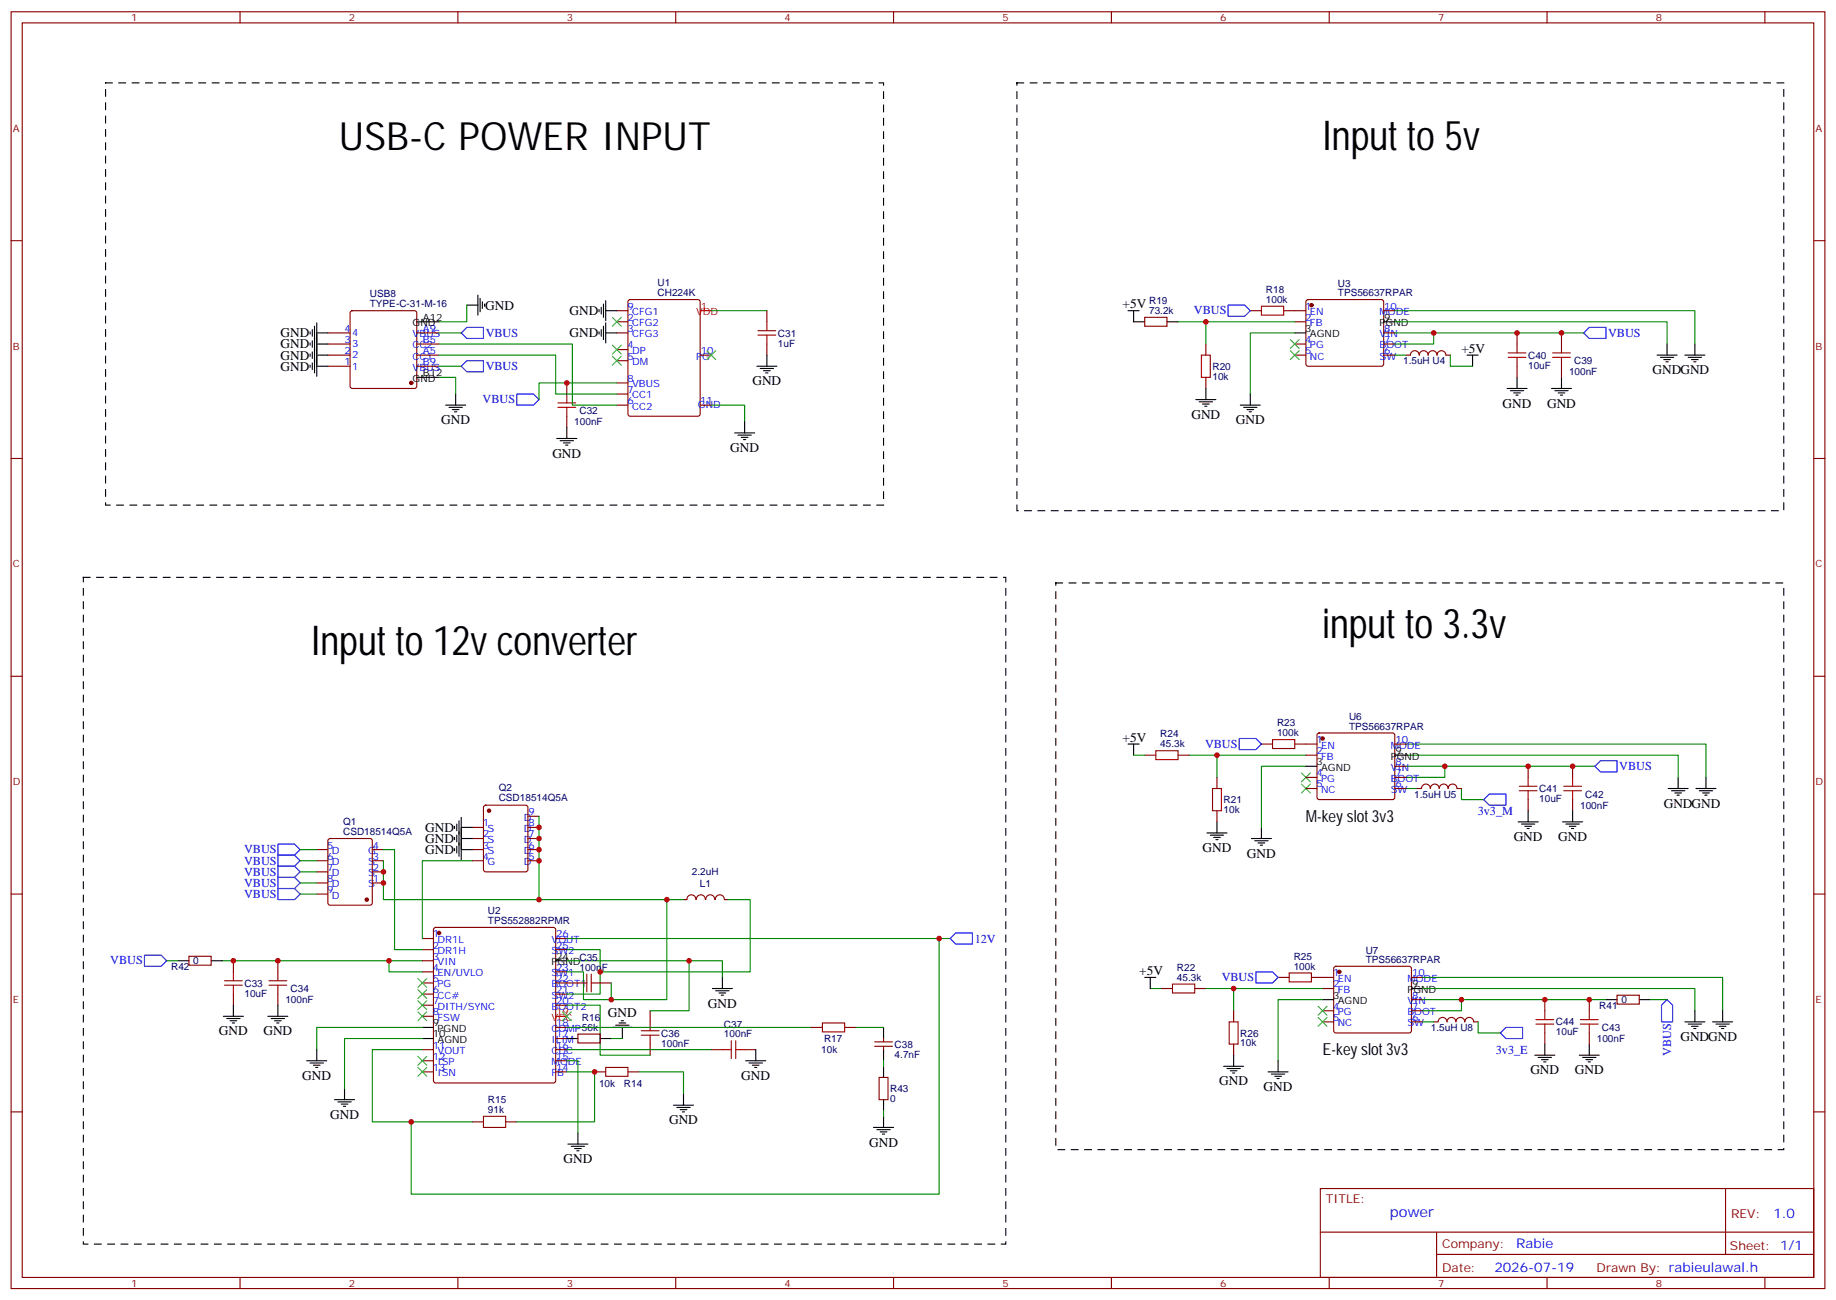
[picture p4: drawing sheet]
<svg xmlns="http://www.w3.org/2000/svg" width="583mm" height="413mm" viewBox="0 0 583 413" stroke-linecap="round" stroke-linejoin="round" font-family="sans-serif">
<g fill="none" stroke="#870000" stroke-width=".35">
<path d="M3.5 3.7h575.8v405.4h-575.8zM7.1 7.3h568.6v398.3h-568.6zM76.2 3.7v3.6M145.3 3.7v3.6M214.5 3.7v3.6M283.6 3.7v3.6M352.8 3.7v3.6M421.9 3.7v3.6M491.1 3.7v3.6M560.2 3.7v3.6M3.5 76.4h3.6M575.7 76.4h3.6"/>
<path d="M111.4 98.8l.4-.2h19.8l.5 .2 .2 .5v23.3l-.2 .5-.5 .2h-19.8l-.5-.2-.2-.5v-23.3zM195.8 98.6h3.5M199.6 95.3l.4-.2h21.5l.7 .4v35.9l-.4 .7-21.8 .1-.6-.5-.1-35.9zM243.4 98.6v3.6M396.9 98.6h3.5M407.5 98.6h7M414.7 95.3l.5-.2h23.3l.5 .2 .2 .5v19.8l-.2 .5-.5 .2h-23.3l-.5-.3-.2-.4v-19.8zM439.2 98.6h3.5M104.1 105.7h7M104.1 112.7h7M104.1 109.2h7M104.1 116.3h7"/>
<path d="M132.3 105.7h7M132.3 112.7h7M132.3 109.2h7M132.3 116.3h7M195.8 102.2h3.5M195.8 105.7h3.5M195.8 111h3.5M195.8 114.5h3.5M222.2 112.7h3.6M243.4 109.2v3.5M363.4 100.8h7v2.8h-7zM382.8 109.2v3.5"/>
<path d="M382.8 119.8v3.5M411 102.2h3.5M411 112.7h3.5M411 109.2h3.5M439.2 105.7h3.5M439.2 112.7h3.5M439.2 109.2h3.5M446.3 112.7h1.4a1.41 1.41 0 0 1 1.4-1.4 1.41 1.41 0 0 1 1.4 1.5 1.41 1.41 0 0 1 1.4-1.5 1.41 1.41 0 0 1 1.4 1.5 1.41 1.41 0 0 1 1.4-1.5 1.41 1.41 0 0 1 1.4 1.5 1.41 1.41 0 0 1 1.5-1.5 1.41 1.41 0 0 1 1.4 1.5l1.4-.1M481.5 105.7v3.5M481.5 116.3v3.5M495.7 105.7v3.5M495.7 116.3v3.5"/>
<path d="M179.9 121.6v3.5M179.9 132.2v3.5M195.8 128.6h3.5M195.8 125.1h3.5M195.8 121.6h3.5M222.2 128.6h3.6M3.5 145.6h3.6M575.7 145.6h3.6M3.5 214.7h3.6M575.7 214.7h3.6M363.4 239.7h3.5M373.9 239.7h3.6"/>
<path d="M400.4 236.2h3.5M411 236.2h7M414.5 239.7h3.5M418.3 232.9l.4-.2h23.3l.5 .2 .2 .5v19.8l-.2 .5-.5 .2h-23.3l-.5-.3-.2-.4v-19.8zM442.7 236.2h3.6M153.7 255.8l.5-.2h12.7l.6 .5 .1 20-.5 .6-12.9 .1-.7-.5v-20zM167.6 259.2h3.5M386.3 246.8v3.5M386.3 257.4v3.5M414.5 250.3h3.5M414.5 246.8h3.5M442.7 250.3h3.6"/>
<path d="M442.7 246.8h3.6M442.7 243.3h3.6M449.8 250.3h1.4M451.2 250.3a1.41 1.41 0 0 1 1.4-1.4 1.41 1.41 0 0 1 1.4 1.4M454 250.3a1.41 1.41 0 0 1 1.4-1.4 1.41 1.41 0 0 1 1.4 1.4M456.8 250.3a1.41 1.41 0 0 1 1.5-1.4 1.41 1.41 0 0 1 1.4 1.4M459.7 250.3a1.41 1.41 0 0 1 1.4-1.4 1.41 1.41 0 0 1 1.4 1.4h1.4M485.1 243.3v3.5M485.1 253.9v3.5M499.2 243.3v3.5M499.2 253.9v3.5M100.5 276.8h3.6"/>
<path d="M100.5 273.3h3.6M100.5 269.7h3.6M104.3 266.4l.5-.2h12.7l.6 .4 .1 20.1-.5 .6-12.9 .1-.7-.5v-20zM118.2 276.8h3.5M118.2 273.3h3.5M118.2 269.7h3.5M149.9 273.3h3.6M149.9 269.7h3.6M149.9 262.7h3.6M149.9 266.2h3.6M167.6 273.3h3.5M167.6 269.7h3.5"/>
<path d="M167.6 262.7h3.5M167.6 266.2h3.5M3.5 283.8h3.6M100.5 283.8h3.6M100.5 280.3h3.6M118.2 280.3h3.5M134.1 298h3.5M137.8 294.6l.5-.2h37.4l.5 .2 .2 .5v48l-.2 .5-.5 .2h-37.4l-.5-.2-.2-.5v-48zM176.4 298h3.5M217 285.6h1M218.1 285.6a1.41 1.41 0 0 1 1.4-1.5 1.41 1.41 0 0 1 1.4 1.5M221.1 285.6a1.41 1.41 0 0 1 1.4-1.5 1.41 1.41 0 0 1 1.4 1.5"/>
<path d="M224 285.6a1.41 1.41 0 0 1 1.4-1.5 1.41 1.41 0 0 1 1.4 1.5M227.1 285.6a1.41 1.41 0 0 1 1.4-1.5 1.41 1.41 0 0 1 1.4 1.5M230 285.6h1.1M575.7 283.8h3.6M60 303.6h7v2.8h-7zM74.1 305v3.5M74.1 315.6v3.5M88.2 305v3.5M88.2 315.6v3.5M134.1 301.5h3.5M134.1 305h3.5M134.1 308.5h3.5"/>
<path d="M134.1 312.1h3.5M134.1 315.6h3.5M134.1 319.1h3.5M176.4 301.5h3.5M176.4 308.5h3.5M176.4 312.1h7M176.4 315.6h3.5M176.4 319.1h3.5M190.5 312.1h3.5M368.7 313.8h3.5M379.2 313.8h3.6M405.7 310.3h3.5"/>
<path d="M416.3 310.3h7M419.8 313.8h3.5M423.6 307l.4-.2h23.3l.5 .2 .2 .5v19.7l-.2 .5-.5 .2h-23.3l-.5-.2-.2-.5v-19.7zM448 310.3h3.6M448 317.4h3.6M490.4 317.4v3.5M504.5 317.4v3.5M513.3 315.9h7v2.9h-7zM134.1 322.7h3.5M134.1 333.2h3.5M134.1 336.8h3.5M176.4 333.2h3.5"/>
<path d="M176.4 336.8h3.5M176.4 329.7h3.5M176.4 326.2h3.5M183.4 328.3h7.1v2.8h-7.1zM206.4 320.9v3.5M206.4 331.5v3.5M225.8 333.2h3.5M236.4 333.2h3.5M257.5 326.2h3.6M268.1 326.2h3.5M277.6 332.2h5.7M277.6 330.8h5.7"/>
<path d="M280.5 329.7v1.1M280.5 332.2v1M391.6 320.9v3.5M391.6 331.5v3.5M419.8 320.9h3.5M419.8 324.4h3.5M448 320.9h3.6M448 324.4h3.6M455.1 324.4h1.4a1.41 1.41 0 0 1 1.4-1.4 1.41 1.41 0 0 1 1.4 1.4 1.41 1.41 0 0 1 1.4-1.4 1.41 1.41 0 0 1 1.4 1.4 1.41 1.41 0 0 1 1.5-1.4 1.41 1.41 0 0 1 1.4 1.4 1.41 1.41 0 0 1 1.4-1.4 1.41 1.41 0 0 1 1.4 1.4h1.4M490.4 327.9v3.6M504.5 327.9v3.6M3.5 353h3.6"/>
<path d="M134.1 340.3h3.5M149.9 356.2h3.6M160.5 356.2h3.5M176.4 340.3h3.5M188.7 340.3h3.6M199.3 340.3h3.5M279 342.1h2.9v7h-2.9zM575.7 353h3.6M419.1 377.3h156.6v28.3h-156.6zM547.7 377.4v20.8M419.1 391.2h156.5M456 398.2h119.6"/>
<path d="M456 391.2v14.1M76.2 405.6v3.5M145.3 405.6v3.5M214.5 405.6v3.5M283.6 405.6v3.5M352.8 405.6v3.5M421.9 405.6v3.5M491.1 405.6v3.5M560.2 405.6v3.5"/>
</g>
<path d="M222.2 98.6h3.6M176.4 322.7h3.5" fill="none" stroke="#f00" stroke-width=".35"/>
<g fill="none" stroke="#00f" stroke-width=".35">
<path d="M389.8 96.9h5.3l1.8 1.7-1.8 1.8h-5.3zM146.4 116.3l1.8-1.8h5.3v3.5h-5.3zM148.2 103.9h5.3v3.6h-5.3l-1.8-1.8zM504.5 103.9h5.3v3.6h-5.3l-1.8-1.8zM164 125.1h5.3l1.8 1.8-1.8 1.7h-5.3zM393.3 234.5h5.3l1.8 1.7-1.8 1.8h-5.3zM471 253.9l1.7-1.8h5.3v3.5h-5.3zM506.2 243.3l1.8-1.8h5.3v3.5h-5.3zM88.2 278.6h5.3l1.7 1.7-1.7 1.8h-5.3zM88.2 275h5.3l1.7 1.8-1.7 1.8h-5.3zM88.2 271.5h5.3l1.7 1.8-1.7 1.7h-5.3zM88.2 268h5.3l1.7 1.7-1.7 1.8h-5.3z"/>
<path d="M88.2 282.1h5.3l1.7 1.7-1.7 1.8h-5.3zM301.6 298l1.8-1.8h5.3v3.5h-5.3zM45.9 303.2h5.3l1.7 1.8-1.7 1.8h-5.3zM398.6 308.5h5.3l1.8 1.8-1.8 1.8h-5.3zM529.2 317.4l1.7 1.7v5.3h-3.5v-5.3zM476.2 327.9l1.8-1.7h5.3v3.5h-5.3z"/>
</g>
<g fill="none" stroke="#008700" stroke-width=".35">
<path d="M148.2 96.9v5.3h-8.9M225.8 98.6h17.6M442.7 98.6h95.3v10.6M139.3 112.7h37.1v12.4h19.4M139.3 109.2h42.4v19.4h14.1M139.3 119.8h5.3v5.3M139.3 105.7h7.1M139.3 116.3h7.1M373.9 102.2h37.1M382.8 102.2v7M411 105.7h-14.1v19.4M442.7 102.2h86.5v7"/>
<path d="M442.7 105.7h60M442.7 112.7h3.6M455.1 105.7v3.5h-12.4M460.4 112.7v3.6h7M195.8 121.6h-24.7v5.3M225.8 128.6h10.6v5.3M359.8 239.7h3.6M377.5 239.7h37M386.3 239.7v7.1M446.3 236.2h95.2v10.6M446.3 239.7h86.4v7.1M171.1 259.2v26.4h-49.4v-12.3"/>
<path d="M414.5 243.3h-14.1v19.4M446.3 250.3h3.5M446.3 243.3h59.9M458.6 243.3v3.5h-12.3M463.9 250.3v3.6h7.1M95.2 276.8h5.3M95.2 273.3h5.3M95.2 269.7h5.3M121.7 269.7h3.5v31.8h8.9M149.9 273.3h-15.8v24.7M95.2 283.8h5.3M95.2 280.3h5.3"/>
<path d="M171.1 285.6h45.9M179.9 298h121.7M211.7 285.6v31.8h-26.5v-8.9h-5.3M231.1 285.6h7v22.9h-47.6M298.1 298v81.1h-167.6v-22.9M52.9 305h3.5M70.6 305h63.5M123.5 305v3.5h10.6M179.9 305h49.4v5.3M179.9 301.5h10.6v14.1h-10.6M179.9 319.1h10.6v15.9h15.9M194 312.1v5.3"/>
<path d="M218.7 305v15.9h-12.3M365.1 313.8h3.6M382.8 313.8h37M391.6 313.8v7.1M419.8 317.4h-14.1v19.4M451.6 313.8h86.4v7.1M451.6 310.3h95.2v10.6M451.6 317.4h58.2M463.9 317.4v3.5h-12.3M523.9 317.4h5.3M134.1 326.2h-33.6v7M134.1 329.7h-24.7v15.9"/>
<path d="M134.1 333.2h-15.9v23h31.7M179.9 336.8h3.5v22.9M179.9 333.2h45.9M179.9 326.2h77.6M194 329.7h3.6M271.6 326.2h8.9M280.5 336.8v1.7M451.6 324.4h3.5M469.2 324.4v3.5h7M179.9 340.3h8.8v15.9h-24.7M202.8 340.3h14.2v7M280.5 352.6v1.8"/>
</g>
<g fill="none" stroke="#000" stroke-width=".35">
<path d="M148.2 96.9h3.5M151.7 93.7v6.3M152.4 94.8v4.2M153.1 95.8v2.1M153.8 96.5v.7M190.1 98.3v.7M190.9 97.6v2.1M191.6 96.5v4.3M192.3 98.6h3.5M192.3 95.5v6.3M358.1 98.6h3.5M359.8 98.6v3.6h3.6"/>
<path d="M98.4 105.3v.7M98.4 108.9v.7M98.4 112.4v.7M98.4 115.9v.7M99.1 104.6v2.2M99.1 108.2v2.1M99.1 111.7v2.1M99.1 115.2v2.1M99.8 103.6v14.8M100.5 105.7h3.6M100.5 116.3h3.6M100.5 102.5v17"/>
<path d="M100.5 112.7h3.6M100.5 109.2h3.6M132.3 102.2h7M132.3 119.8h7M190.1 105.3v.7M190.9 104.6v2.2M191.6 103.6v4.2M192.3 102.5v6.4M192.3 105.7h3.5M240.2 116.3h6.4M241.3 117h4.2M242.4 117.7h2.1"/>
<path d="M243.1 118.4h.7M243.4 112.7v3.6M370.4 102.2h3.5M411 105.7h3.5M439.2 102.2h3.5M465.7 112.7h3.5M467.4 112.7v3.6M481.5 119.8v3.5M495.7 119.8v3.5M526 112.7h6.3M527 113.5h4.3M528.1 114.2h2.1"/>
<path d="M528.8 114.9h.7M529.2 109.2v3.5M534.8 112.7h6.4M535.9 113.5h4.2M536.9 114.2h2.1M537.6 114.9h.7M538 109.2v3.5M141.5 128.6h6.3M142.5 129.3h4.3M143.6 130h2.1M144.3 130.7h.7M144.6 125.1v3.5"/>
<path d="M176.7 139.2h6.4M177.8 139.9h4.2M179.9 135.7v3.5M233.2 137.4h6.3M234.2 138.1h4.3M235.3 138.9h2.1M236 139.6h.7M236.4 133.9v3.5M379.6 126.9h6.3M380.6 127.6h4.3M381.7 128.3h2.1M382.4 129h.7"/>
<path d="M382.8 123.3v3.6M393.7 128.6h6.3M394.8 129.3h4.2M395.8 130h2.1M396.5 130.7h.7M396.9 125.1v3.5M478.4 123.3h6.3M479.4 124h4.3M480.5 124.7h2.1M481.2 125.4h.7M492.5 123.3h6.3M493.5 124h4.3"/>
<path d="M494.6 124.7h2.1M495.3 125.4h.7M178.9 140.6h2.1M179.6 141.3h.7M358.1 236.2h3.5M359.8 236.2v3.5M442.7 239.7h3.6M146.4 259.5v13.4M414.5 243.3h3.5M485.1 257.4v3.5M499.2 257.4v3.5M529.5 250.3h6.4"/>
<path d="M530.6 251h4.2M531.6 251.7h2.2M532.3 252.4h.7M532.7 246.8v3.5M538.3 250.3h6.4M539.4 251h4.2M540.5 251.7h2.1M541.2 252.4h.7M541.5 246.8v3.5M144.3 262.3v.7M144.3 265.9v.7M144.3 269.4v.7"/>
<path d="M145 261.6v2.1M145 265.1v2.2M145 268.7v2.1M145.7 260.6v11.3M146.4 269.7h3.5M146.4 266.2h3.5M146.4 262.7h3.5M383.1 264.4h6.4M384.2 265.1h4.2M385.2 265.9h2.1M385.9 266.6h.7M386.3 260.9v3.5"/>
<path d="M397.2 266.2h6.4M398.3 266.9h4.2M399.3 267.6h2.2M400 268.3h.8M400.4 262.7v3.5M481.9 260.9h6.3M483 261.6h4.2M484 262.3h2.1M484.7 263h.7M496 260.9h6.4M497.1 261.6h4.2M498.1 262.3h2.1"/>
<path d="M498.8 263h.7M56.4 305h3.6M67 305h3.6M74.1 319.1v3.6M88.2 319.1v3.6M176.4 305h3.5M226.1 313.8h6.4M227.2 314.5h4.2M228.2 315.2h2.2M229 315.9h.7M229.3 310.3v3.5M363.4 310.3h3.5"/>
<path d="M365.1 310.3v3.5M419.8 317.4h3.5M448 313.8h3.6M509.8 317.4h3.5M520.3 317.4h3.6M70.9 322.7h6.4M72 323.4h4.2M73 324.1h2.1M73.7 324.8h.7M85 322.7h6.4M86.1 323.4h4.2M87.1 324.1h2.2"/>
<path d="M87.8 324.8h.7M97.4 336.8h6.3M98.4 337.5h4.3M99.5 338.2h2.1M100.2 338.9h.7M100.5 333.2v3.6M134.1 326.2h3.5M134.1 329.7h3.5M179.9 329.7h3.5M190.5 329.7h3.5M194.4 326.2h6.3M195.4 325.5h4.3"/>
<path d="M196.5 324.8h2.1M197.2 324.1h.7M197.6 326.2v3.5M236.7 336.8h6.4M237.8 337.5h4.2M238.8 338.2h2.1M239.5 338.9h.7M239.9 333.2v3.6M280.5 326.2v3.5M280.5 333.2v3.6M280.5 338.5v3.6M388.4 338.5h6.4"/>
<path d="M389.5 339.2h4.2M390.5 339.9h2.1M391.6 335v3.5M405.7 336.8v3.5M487.2 335h6.3M488.2 335.7h4.3M489.3 336.4h2.1M490 337.1h.7M490.4 331.5v3.5M501.3 335h6.3M502.4 335.7h4.2M503.4 336.4h2.1"/>
<path d="M504.1 337.1h.7M504.5 331.5v3.5M534.8 324.4h6.4M535.9 325.1h4.2M536.9 325.8h2.1M537.6 326.5h.7M538 320.9v3.5M543.6 324.4h6.4M544.7 325.1h4.2M545.7 325.8h2.2M546.5 326.5h.7M546.8 320.9v3.5"/>
<path d="M106.2 349.1h6.3M107.2 349.8h4.3M108.3 350.5h2.1M109 351.2h.7M109.4 345.6v3.5M183.4 359.7v3.5M213.8 350.9h6.3M214.8 351.6h4.3M215.9 352.3h2.1M216.6 353h.7M217 347.3v3.6M277.3 357.9h6.3"/>
<path d="M278.3 358.6h4.3M279.4 359.3h2.1M280.5 349.1v3.5M280.5 354.4v3.5M391.2 340.6h.7M402.5 340.3h6.4M403.6 341h4.2M404.6 341.7h2.2M405.3 342.4h.7M180.3 363.2h6.3M181.3 363.9h4.3M182.4 364.6h2.1"/>
<path d="M183.1 365.3h.7M280.1 360h.7"/>
</g>
<g fill="none" stroke="#3c3" stroke-width=".35">
<path d="M194.4 100.8l2.8 2.8M194.4 109.6l2.8 2.8M194.4 113.1l2.8 2.8M197.2 100.8l-2.8 2.8M197.2 109.6l-2.8 2.8M197.2 113.1l-2.8 2.8M224.4 111.3l2.8 2.9M227.2 111.3l-2.8 2.9M409.6 111.3l2.8 2.9M409.6 107.8l2.8 2.8M412.4 111.3l-2.8 2.9M412.4 107.8l-2.8 2.8"/>
<path d="M413.1 245.4l2.8 2.8M413.1 248.9l2.8 2.8M415.9 245.4l-2.8 2.8M415.9 248.9l-2.8 2.8M132.6 310.7l2.9 2.8M132.6 314.2l2.9 2.8M132.6 317.7l2.9 2.8M135.5 310.7l-2.9 2.8M135.5 314.2l-2.9 2.8M135.5 317.7l-2.9 2.8M418.4 319.5l2.8 2.8M421.2 319.5l-2.8 2.8"/>
<path d="M132.6 335.4l2.9 2.8M132.6 338.9l2.9 2.8M132.6 321.2l2.9 2.9M135.5 335.4l-2.9 2.8M135.5 338.9l-2.9 2.8M135.5 321.2l-2.9 2.9M178.5 321.2l2.8 2.9M181.3 321.2l-2.8 2.9M418.4 323l2.8 2.8M421.2 323l-2.8 2.8"/>
</g>
<g fill="none" stroke="#a10000" stroke-width=".35">
<path d="M400.4 97.2h7.1v2.8h-7.1zM240.6 106.4h5.6M240.6 105h5.6M243.4 102.2v2.8M243.4 106.4v2.8M381.4 112.7h2.8v7.1h-2.8zM478.7 113.5h5.7M478.7 112h5.7M481.5 109.2v2.8M481.5 113.5v2.8M492.8 113.5h5.7M492.8 112h5.7"/>
<path d="M495.7 109.2v2.8M495.7 113.5v2.8M177.1 129.3h5.6M177.1 127.9h5.6M179.9 125.1v2.8M179.9 129.3v2.9M366.9 238.3h7v2.9h-7zM403.9 234.8h7.1v2.8h-7.1zM384.9 250.3h2.8v7.1h-2.8zM482.2 251h5.7M482.2 249.6h5.7M485.1 246.8v2.8"/>
<path d="M485.1 251v2.9M496.4 251h5.6M496.4 249.6h5.6M499.2 246.8v2.8M499.2 251v2.9M71.3 312.8h5.6M71.3 311.4h5.6M74.1 308.5v2.9M74.1 312.8v2.8M85.4 312.8h5.6M85.4 311.4h5.6M88.2 308.5v2.9"/>
<path d="M88.2 312.8v2.8M183.4 312.1h2.9M186.3 309.2v5.7M187.7 309.2v5.7M187.7 312.1h2.8M372.2 312.4h7v2.8h-7zM409.2 308.9h7.1v2.8h-7.1zM192.3 338.9h7v2.8h-7zM203.6 327.2h5.6M203.6 328.6h5.6M206.4 324.4v2.8M206.4 328.6v2.9"/>
<path d="M229.3 333.2h2.8M232.1 330.4v5.7M233.5 330.4v5.7M233.5 333.2h2.9M261.1 324.8h7v2.8h-7zM390.2 324.4h2.8v7.1h-2.8zM487.5 325.1h5.7M487.5 323.7h5.7M490.4 320.9v2.8M490.4 325.1v2.8M501.6 325.1h5.7M501.6 323.7h5.7"/>
<path d="M504.5 320.9v2.8M504.5 325.1v2.8M153.5 354.4h7v3.5h-7z"/>
</g>
<path d="M33.5 26.3h247v134.1h-247zM322.8 26.3h243.4v135.8h-243.4zM26.5 183.3h292.8v211.7h-292.8zM335.1 185.1h231.1v179.9h-231.1z" fill="none" stroke="#000" stroke-width=".35" stroke-dasharray="2.1 2.1"/>
<g fill="#870000" stroke="#870000" stroke-width=".35">
<circle cx="139.3" cy="296.2" r=".53"/>
<circle cx="116.4" cy="285.6" r=".53"/>
<circle cx="155.2" cy="257.4" r=".53"/>
<circle cx="416.3" cy="96.9" r=".53"/>
<circle cx="419.8" cy="234.5" r=".53"/>
<circle cx="425.1" cy="308.5" r=".53"/>
<circle cx="130.5" cy="121.6" r=".53"/>
</g>
<g fill="#c00">
<circle cx="179.9" cy="121.6" r=".88"/>
<circle cx="74.1" cy="305" r=".88"/>
<circle cx="88.2" cy="305" r=".88"/>
<circle cx="123.5" cy="305" r=".88"/>
<circle cx="121.7" cy="276.8" r=".88"/>
<circle cx="121.7" cy="280.3" r=".88"/>
<circle cx="171.1" cy="262.7" r=".88"/>
<circle cx="171.1" cy="266.2" r=".88"/>
<circle cx="171.1" cy="269.7" r=".88"/>
<circle cx="171.1" cy="273.3" r=".88"/>
<circle cx="171.1" cy="285.6" r=".88"/>
<circle cx="190.5" cy="308.5" r=".88"/>
<circle cx="211.7" cy="285.6" r=".88"/>
<circle cx="194" cy="317.4" r=".88"/>
<circle cx="218.7" cy="305" r=".88"/>
<circle cx="188.7" cy="340.3" r=".88"/>
<circle cx="130.5" cy="356.2" r=".88"/>
<circle cx="298.1" cy="298" r=".88"/>
<circle cx="495.7" cy="105.7" r=".88"/>
<circle cx="481.5" cy="105.7" r=".88"/>
<circle cx="455.1" cy="105.7" r=".88"/>
<circle cx="382.8" cy="102.2" r=".88"/>
<circle cx="386.3" cy="239.7" r=".88"/>
<circle cx="458.6" cy="243.3" r=".88"/>
<circle cx="485.1" cy="243.3" r=".88"/>
<circle cx="499.2" cy="243.3" r=".88"/>
<circle cx="504.5" cy="317.4" r=".88"/>
<circle cx="490.4" cy="317.4" r=".88"/>
<circle cx="463.9" cy="317.4" r=".88"/>
<circle cx="391.6" cy="313.8" r=".88"/>
</g>
<g font-size="13.1">
<text x="419.8" y="47.5">Input to 5v</text>
<text x="419.8" y="202.7">input to 3.3v</text>
<text x="98.8" y="208">Input to 12v converter</text>
</g>
<text font-size="12.3" x="107.6" y="47.5">USB-C POWER INPUT</text>
<g font-size="5.3">
<text x="414.5" y="260.9">M-key slot 3v3</text>
<text x="419.8" y="335">E-key slot 3v3</text>
</g>
<text font-size="4.6" fill="#00f" x="441.2" y="386.4">power</text>
<g font-size="4.2">
<text x="154" y="98.3">GND</text>
<text x="180.8" y="100">GND</text>
<text x="356.3" y="97.9">+5V</text>
<text x="89.1" y="107.1">GND</text>
<text x="180.8" y="107.1">GND</text>
<text x="89.1" y="110.6">GND</text>
<text x="463.9" y="112">+5V</text>
<text x="89.1" y="114.2">GND</text>
<text x="89.1" y="117.7">GND</text>
<text x="524.6" y="118.8">GNDGND</text>
<text x="238.8" y="122.4">GND</text>
<text x="477" y="129.4">GND</text>
<text x="491.1" y="129.4">GND</text>
<text x="140.1" y="134.7">GND</text>
<text x="378.2" y="132.9">GND</text>
<text x="392.3" y="134.7">GND</text>
<text x="231.8" y="143.5">GND</text>
<text x="175.3" y="145.3">GND</text>
<text x="356.3" y="235.5">+5V</text>
<text x="528.1" y="256.4">GNDGND</text>
<text x="134.9" y="267.7">GND</text>
<text x="134.9" y="264.1">GND</text>
<text x="480.5" y="267">GND</text>
<text x="494.6" y="267">GND</text>
<text x="134.9" y="271.2">GND</text>
<text x="381.7" y="270.5">GND</text>
<text x="395.8" y="272.3">GND</text>
<text x="361.6" y="309.6">+5V</text>
<text x="193" y="322.9">GND</text>
<text x="224.7" y="319.9">GND</text>
<text x="69.5" y="328.7">GND</text>
<text x="83.6" y="328.7">GND</text>
<text x="533.4" y="330.5">GNDGND</text>
<text x="485.8" y="341.1">GND</text>
<text x="499.9" y="341.1">GND</text>
<text x="96" y="342.8">GND</text>
<text x="235.3" y="342.8">GND</text>
<text x="387" y="344.6">GND</text>
<text x="401.1" y="346.4">GND</text>
<text x="104.8" y="355.2">GND</text>
<text x="212.4" y="357">GND</text>
<text x="275.9" y="364">GND</text>
<text x="178.9" y="369.3">GND</text>
</g>
<g font-size="4.2" fill="#00f">
<text x="562.9" y="386.6">1.0</text>
<text x="481.3" y="396.2">Rabie</text>
<text x="474.4" y="404">2026-07-19</text>
</g>
<g font-size="3.9" fill="#00f">
<text x="379" y="99.8">VBUS</text>
<text x="154.2" y="107">VBUS</text>
<text x="510.5" y="107">VBUS</text>
<text x="154.2" y="117.5">VBUS</text>
<text x="153.2" y="128">VBUS</text>
<text x="382.5" y="237.4">VBUS</text>
<text x="514" y="244.5">VBUS</text>
<text x="469" y="258.6">3v3_M</text>
<text x="77.5" y="274.5">VBUS</text>
<text x="77.5" y="270.9">VBUS</text>
<text x="77.5" y="281.5">VBUS</text>
<text x="77.5" y="278">VBUS</text>
<text x="77.5" y="285">VBUS</text>
<text x="309.4" y="299.2">12V</text>
<text x="35" y="306.2">VBUS</text>
<text x="387.8" y="311.5">VBUS</text>
<text x="474.8" y="334.5">3v3_E</text>
<text x="530.4" y="335.2" transform="rotate(-90 530.4 335.2)">VBUS</text>
</g>
<g font-size="3.9" fill="#800">
<text x="420.9" y="381.9">TITLE:</text>
<text x="549.5" y="386.6">REV:</text>
<text x="457.8" y="396.1">Company:</text>
<text x="549.1" y="396.7">Sheet: 1/1</text>
<text x="457.8" y="403.8">Date:</text>
<text x="506.8" y="403.9">Drawn By: rabieulawal.h</text>
</g>
<g font-size="3.2" fill="#800">
<text x="41.6" y="6.7">1</text>
<text x="110.8" y="6.7">2</text>
<text x="179.9" y="6.7">3</text>
<text x="249.1" y="6.7">4</text>
<text x="318.2" y="6.7">5</text>
<text x="387.3" y="6.7">6</text>
<text x="456.5" y="6.7">7</text>
<text x="525.6" y="6.7">8</text>
<text x="4.1" y="41.8">A</text>
<text x="576.3" y="41.8">A</text>
<text x="4.1" y="111">B</text>
<text x="576.3" y="111">B</text>
<text x="4.1" y="180.1">C</text>
<text x="576.3" y="180.1">C</text>
<text x="4.1" y="249.3">D</text>
<text x="576.3" y="249.3">D</text>
<text x="4.1" y="318.4">E</text>
<text x="576.3" y="318.4">E</text>
<text x="41.6" y="408.6">1</text>
<text x="110.8" y="408.6">2</text>
<text x="179.9" y="408.6">3</text>
<text x="249.1" y="408.6">4</text>
<text x="318.2" y="408.6">5</text>
<text x="387.3" y="408.6">6</text>
<text x="456.5" y="408.6">7</text>
<text x="525.6" y="408.6">8</text>
</g>
<g font-size="3.2" fill="#000080">
<text x="117.4" y="94.4">USB8</text>
<text x="208.7" y="93.9">CH224K</text>
<text x="208.7" y="90.7">U1</text>
<text x="401.8" y="93">R18</text>
<text x="424.7" y="94.1">TPS56637RPAR</text>
<text x="424.7" y="91.1">U3</text>
<text x="117.4" y="97.6">TYPE-C-31-M-16</text>
<text x="364.8" y="99.7">73.2k</text>
<text x="364.8" y="96.6">R19</text>
<text x="401.8" y="96.2">100k</text>
<text x="246.9" y="106.8">C31</text>
<text x="246.9" y="110">1uF</text>
<text x="485.1" y="113.9">C40</text>
<text x="384.9" y="117.4">R20</text>
<text x="445.4" y="115.7">1.5uH U4</text>
<text x="485.1" y="117.1">10uF</text>
<text x="498" y="119.2">100nF</text>
<text x="499.7" y="115.7">C39</text>
<text x="384.9" y="120.6">10k</text>
<text x="184" y="131.5">C32</text>
<text x="182.3" y="135.1">100nF</text>
<text x="405.4" y="233.8">100k</text>
<text x="405.4" y="230.6">R23</text>
<text x="428.2" y="231.6">TPS56637RPAR</text>
<text x="428.2" y="228.6">U6</text>
<text x="368.3" y="237.3">45.3k</text>
<text x="368.3" y="234.1">R24</text>
<text x="158.3" y="251.2">Q2</text>
<text x="488.6" y="251.5">C41</text>
<text x="158.3" y="254.4">CSD18514Q5A</text>
<text x="388.4" y="255">R21</text>
<text x="448.9" y="253.2">1.5uH U5</text>
<text x="488.6" y="254.6">10uF</text>
<text x="501.6" y="256.8">100nF</text>
<text x="503.2" y="253.2">C42</text>
<text x="108.9" y="262">Q1</text>
<text x="388.4" y="258.1">10k</text>
<text x="108.9" y="265.1">CSD18514Q5A</text>
<text x="219.6" y="277.9">2.2uH</text>
<text x="222.2" y="281.5">L1</text>
<text x="154.9" y="293.3">TPS552882RPMR</text>
<text x="154.9" y="290.2">U2</text>
<text x="184" y="305">C35</text>
<text x="410.6" y="304.6">R25</text>
<text x="433.5" y="305.7">TPS56637RPAR</text>
<text x="433.5" y="302.7">U7</text>
<text x="54.3" y="307.9">R42</text>
<text x="61.4" y="306.2">0</text>
<text x="184" y="308.2">100nF</text>
<text x="373.6" y="311.4">45.3k</text>
<text x="373.6" y="308.2">R22</text>
<text x="410.6" y="307.8">100k</text>
<text x="77.6" y="316.4">10uF</text>
<text x="77.6" y="313.2">C33</text>
<text x="92.2" y="315">C34</text>
<text x="90.6" y="318.5">100nF</text>
<text x="507.7" y="320.3">R41</text>
<text x="514.7" y="318.5">0</text>
<text x="184.7" y="324.2">R16</text>
<text x="209.9" y="329.1">C36</text>
<text x="229.8" y="329.4">100nF</text>
<text x="229.8" y="326.2">C37</text>
<text x="393.7" y="329.1">R26</text>
<text x="454.2" y="327.3">1.5uH U8</text>
<text x="493.9" y="328.7">10uF</text>
<text x="493.9" y="325.5">C44</text>
<text x="508.5" y="327.3">C43</text>
<text x="209.9" y="332.3">100nF</text>
<text x="260.7" y="334.4">10k</text>
<text x="261.6" y="330.9">R17</text>
<text x="284" y="335.8">4.7nF</text>
<text x="284" y="332.6">C38</text>
<text x="393.7" y="332.2">10k</text>
<text x="506.9" y="330.9">100nF</text>
<text x="190.1" y="345">10k</text>
<text x="198.1" y="345">R14</text>
<text x="282.6" y="346.7">R43</text>
<text x="154.9" y="353.3">91k</text>
<text x="154.9" y="350.1">R15</text>
<text x="282.6" y="349.9">0</text>
</g>
<g font-size="3.2">
<text x="134.2" y="101.8">A12</text>
<text x="439.4" y="101.8">9</text>
<text x="131" y="103.6">GND</text>
<text x="414.3" y="105.3">3</text>
<text x="415.8" y="107.1">AGND</text>
<text x="437.9" y="103.6">PGND</text>
<text x="134.2" y="119.5">B12</text>
<text x="131" y="121.2">GND</text>
<text x="442.9" y="239.4">9</text>
<text x="417.9" y="242.9">3</text>
<text x="419.3" y="244.7">AGND</text>
<text x="441.4" y="241.2">PGND</text>
<text x="176.6" y="304.7">24</text>
<text x="175.1" y="306.4">PGND</text>
<text x="423.2" y="317">3</text>
<text x="446.7" y="315.2">PGND</text>
<text x="448.2" y="313.5">9</text>
<text x="424.6" y="318.8">AGND</text>
<text x="137.4" y="325.8">9</text>
<text x="137.4" y="329.4">10</text>
<text x="138.9" y="327.6">PGND</text>
<text x="138.9" y="331.1">AGND</text>
</g>
<g font-size="3.2" fill="#00f">
<text x="199.1" y="101.8">2</text>
<text x="199.1" y="98.3">9</text>
<text x="200.6" y="100">CFG1</text>
<text x="414.3" y="98.3">1</text>
<text x="414.3" y="101.8">2</text>
<text x="415.8" y="100">EN</text>
<text x="437.9" y="100">MODE</text>
<text x="439.4" y="98.3">10</text>
<text x="109.4" y="105.3">4</text>
<text x="111.8" y="106.8">4</text>
<text x="131" y="107.1">VBUS</text>
<text x="134.2" y="105.3">A9</text>
<text x="199.1" y="105.3">3</text>
<text x="200.6" y="103.6">CFG2</text>
<text x="200.6" y="107.1">CFG3</text>
<text x="415.8" y="103.6">FB</text>
<text x="437.9" y="107.1">VIN</text>
<text x="439.4" y="105.3">8</text>
<text x="109.4" y="112.4">2</text>
<text x="109.4" y="108.9">3</text>
<text x="111.8" y="113.8">2</text>
<text x="111.8" y="110.3">3</text>
<text x="131" y="110.6">CC2</text>
<text x="134.2" y="108.9">B5</text>
<text x="134.2" y="112.4">A5</text>
<text x="199.1" y="110.6">4</text>
<text x="200.6" y="112.4">DP</text>
<text x="222.4" y="112.4">10</text>
<text x="414.3" y="108.9">4</text>
<text x="414.3" y="112.4">5</text>
<text x="415.8" y="110.6">PG</text>
<text x="437.9" y="110.6">BOOT</text>
<text x="439.4" y="112.4">6</text>
<text x="439.4" y="108.9">7</text>
<text x="109.4" y="115.9">1</text>
<text x="111.8" y="117.3">1</text>
<text x="131" y="117.7">VBUS</text>
<text x="131" y="114.2">CC1</text>
<text x="134.2" y="115.9">B9</text>
<text x="199.1" y="114.2">5</text>
<text x="200.6" y="115.9">DM</text>
<text x="220.9" y="114.2">PG</text>
<text x="415.8" y="114.2">NC</text>
<text x="437.9" y="114.2">SW</text>
<text x="199.1" y="124.7">7</text>
<text x="199.1" y="121.2">8</text>
<text x="200.6" y="123">VBUS</text>
<text x="199.1" y="128.3">6</text>
<text x="200.6" y="130">CC2</text>
<text x="200.6" y="126.5">CC1</text>
<text x="221.5" y="129.7">GND</text>
<text x="222.2" y="128.3">11</text>
<text x="417.9" y="235.9">1</text>
<text x="417.9" y="239.4">2</text>
<text x="419.3" y="237.6">EN</text>
<text x="441.4" y="237.6">MODE</text>
<text x="442.9" y="235.9">10</text>
<text x="419.3" y="241.2">FB</text>
<text x="441.4" y="244.7">VIN</text>
<text x="442.9" y="242.9">8</text>
<text x="417.9" y="246.5">4</text>
<text x="417.9" y="250">5</text>
<text x="419.3" y="248.2">PG</text>
<text x="419.3" y="251.7">NC</text>
<text x="441.4" y="251.7">SW</text>
<text x="441.4" y="248.2">BOOT</text>
<text x="442.9" y="250">6</text>
<text x="442.9" y="246.5">7</text>
<text x="153.3" y="262.3">1</text>
<text x="166.3" y="260.6">D</text>
<text x="167.7" y="258.8">9</text>
<text x="167.7" y="262.3">8</text>
<text x="103.9" y="269.4">5</text>
<text x="118.4" y="269.4">4</text>
<text x="153.3" y="269.4">3</text>
<text x="153.3" y="265.9">2</text>
<text x="154.8" y="267.6">S</text>
<text x="154.8" y="264.1">S</text>
<text x="166.3" y="264.1">D</text>
<text x="166.3" y="267.6">D</text>
<text x="167.7" y="265.9">7</text>
<text x="167.7" y="269.4">6</text>
<text x="103.9" y="272.9">6</text>
<text x="105.4" y="274.7">D</text>
<text x="105.4" y="271.1">D</text>
<text x="116.9" y="271.1">G</text>
<text x="116.9" y="274.7">S</text>
<text x="118.4" y="272.9">3</text>
<text x="153.3" y="272.9">4</text>
<text x="154.8" y="274.7">G</text>
<text x="154.8" y="271.1">S</text>
<text x="166.3" y="271.1">D</text>
<text x="166.3" y="274.7">D</text>
<text x="167.7" y="272.9">5</text>
<text x="103.9" y="280">8</text>
<text x="103.9" y="276.4">7</text>
<text x="105.4" y="281.7">D</text>
<text x="105.4" y="278.2">D</text>
<text x="116.9" y="278.2">S</text>
<text x="116.9" y="281.7">S</text>
<text x="118.4" y="276.4">2</text>
<text x="118.4" y="280">1</text>
<text x="103.9" y="283.5">9</text>
<text x="105.4" y="285.3">D</text>
<text x="137.4" y="297.6">1</text>
<text x="138.9" y="299.4">DR1L</text>
<text x="175.1" y="299.4">VOUT</text>
<text x="176.6" y="297.6">26</text>
<text x="137.4" y="301.1">2</text>
<text x="137.4" y="304.7">3</text>
<text x="138.9" y="302.9">DR1H</text>
<text x="175.1" y="302.9">SW2</text>
<text x="176.6" y="301.1">25</text>
<text x="137.4" y="308.2">4</text>
<text x="137.4" y="311.7">5</text>
<text x="138.9" y="306.4">VIN</text>
<text x="138.9" y="310">EN/UVLO</text>
<text x="175.1" y="310">SW1</text>
<text x="176.6" y="311.7">22</text>
<text x="176.6" y="308.2">23</text>
<text x="423.2" y="310">1</text>
<text x="424.6" y="311.7">EN</text>
<text x="446.7" y="311.7">MODE</text>
<text x="448.2" y="310">10</text>
<text x="137.4" y="315.2">6</text>
<text x="138.9" y="313.5">PG</text>
<text x="138.9" y="317">CC#</text>
<text x="175.1" y="317">SW2</text>
<text x="175.1" y="313.5">BOOT1</text>
<text x="176.6" y="315.2">21</text>
<text x="423.2" y="313.5">2</text>
<text x="424.6" y="315.2">FB</text>
<text x="448.2" y="317">8</text>
<text x="137.4" y="318.8">7</text>
<text x="137.4" y="322.3">8</text>
<text x="138.9" y="320.5">DITH/SYNC</text>
<text x="175.1" y="320.5">BOOT2</text>
<text x="176.6" y="318.8">20</text>
<text x="423.2" y="320.5">4</text>
<text x="424.6" y="322.3">PG</text>
<text x="446.7" y="322.3">BOOT</text>
<text x="446.7" y="318.8">VIN</text>
<text x="448.2" y="320.5">7</text>
<text x="138.9" y="324.1">FSW</text>
<text x="175.1" y="327.6">COMP56k</text>
<text x="176.6" y="329.4">17</text>
<text x="176.6" y="325.8">18</text>
<text x="423.2" y="324.1">5</text>
<text x="424.6" y="325.8">NC</text>
<text x="446.7" y="325.8">SW</text>
<text x="448.2" y="324.1">6</text>
<text x="137.4" y="332.9">11</text>
<text x="138.9" y="334.6">VOUT</text>
<text x="175.1" y="334.6">CDC</text>
<text x="175.1" y="331.1">ILIM</text>
<text x="176.6" y="332.9">16</text>
<text x="137.4" y="336.4">12</text>
<text x="137.4" y="339.9">13</text>
<text x="138.9" y="338.2">ISP</text>
<text x="138.9" y="341.7">ISN</text>
<text x="175.1" y="341.7">FB</text>
<text x="175.1" y="338.2">MODE</text>
<text x="176.6" y="339.9">14</text>
<text x="176.6" y="336.4">15</text>
</g>
<g font-size="3.2" fill="#f00">
<text x="220.9" y="100">VDD</text>
<text x="222.4" y="98.3">1</text>
<text x="176.6" y="322.3">19</text>
<text x="175.1" y="324.1">VCC</text>
</g>
</svg>
